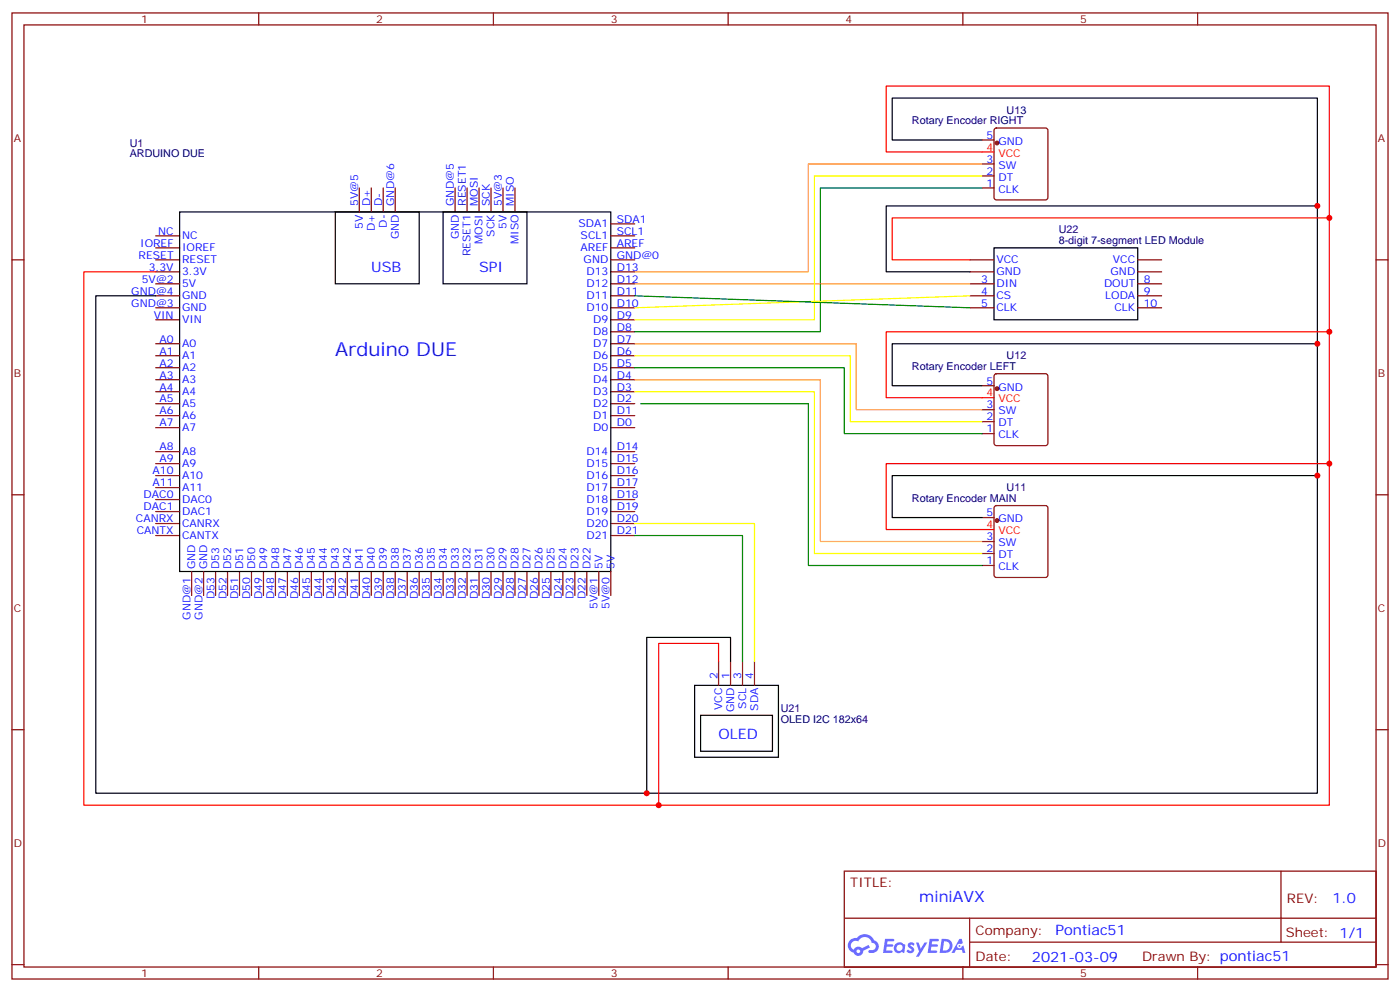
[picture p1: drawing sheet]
<svg xmlns="http://www.w3.org/2000/svg" width="412mm" height="292mm" viewBox="0 0 412 292" stroke-linecap="round" stroke-linejoin="round" font-family="sans-serif">
<g fill="none" stroke="#870000" stroke-width=".35">
<path d="M3.5 3.8h405.4v284.3h-405.4zM7.1 7.3h398.2v277.3h-398.2zM76.2 3.8v3.5M145.3 3.8v3.5M214.5 3.8v3.5M283.6 3.8v3.5M352.8 3.8v3.5M3.5 76.5h3.6M405.3 76.5h3.6M3.5 145.6h3.6M405.3 145.6h3.6M3.5 214.8h3.6"/>
<path d="M405.3 214.8h3.6M248.7 256.4h156.6v28.2h-156.6zM377.3 256.4v20.9M248.7 270.2h156.5M285.6 277.3h119.6M285.6 270.2v14.2M3.5 283.9h3.6M76.2 284.6v3.5M145.3 284.6v3.5M214.5 284.6v3.5M283.6 284.6v3.5M352.8 284.6v3.5"/>
<path d="M405.3 283.9h3.6"/>
</g>
<g fill="#5487ff">
<path d="M267.7 277.6a1.22 1.22 0 0 1 1.7 .2l-.4 .6a.47 .47 0 0 0-.3-.4 .47 .47 0 0 0-.5 .2l.1 .2a1.14 1.14 0 0 1 .8 1.8 1.14 1.14 0 0 1-1.9 0l-.2-.2 .5-.6 .7 .5a.29 .29 0 0 0 .3-.3 .29 .29 0 0 0-.2-.3 1.04 1.04 0 0 1-.6-1.7z"/>
<path d="M260.7 276.3h2.4l.3 .2-.2 .5-1.8 .1-.1 .8h1.5l.3 .4-.3 .4h-1.6l-.2 1.1h1.7l.2 .3-.2 .3-2.6 .1z"/>
<path d="M273.8 276.3h2.4l.3 .2-.1 .5-1.8 .1-.2 .8h1.6l.3 .4-.4 .4h-1.6l-.1 1.1h1.7l.2 .3-.2 .3-2.6 .1z"/>
<path d="M282.6 276.3h.7l.3 1.3-.6 .3a.69 .69 0 0 0-1 .3 .69 .69 0 0 0 .4 .9 .69 .69 0 0 0 .9-.6l.5-.2 .6 2.2h-.8l-.2-.9h-1.8l-.5 .9h-.8z"/>
<path d="M269.8 277.4h.8l.6 1.8 1.1-1.8h.9l-2.6 4.2h-.8l.9-1.5z"/>
<path d="M277.4 276.3l-.6 4.2h1.3a2.11 2.11 0 0 0 2.5-2.1 2.11 2.11 0 0 0-2.5-2.1zM278.1 277.1a1.39 1.39 0 0 1 1.7 1.4 1.39 1.39 0 0 1-1.8 1.3h-.3z"/>
<path d="M263.7 277.9a1.54 1.54 0 0 0-.1 2.2 1.54 1.54 0 0 0 2.2 .1l.6 .3 .3-2.3-.2-.3h-.4a1.49 1.49 0 0 0-2.4 0zM264 278.9a.94 .94 0 0 1 1.8 0 .94 .94 0 0 1-1.8 0z"/>
<path d="M250.4 276.7a2.18 2.18 0 0 0 1.1 3.7 1.44 1.44 0 0 0 1.6 .9 1.44 1.44 0 0 0 1.2-1.4l2-1.1-.5-.7-1.9 1a1.47 1.47 0 0 0-2.4 .4 1.39 1.39 0 0 1-.7-1.9 1.39 1.39 0 0 1 2-.5 2.12 2.12 0 0 1 2.2-1.3 2.12 2.12 0 0 1 1.9 1.7 1.14 1.14 0 0 1 1.1 1.4 1.14 1.14 0 0 1-1.7 .7 .43 .43 0 0 0-.5 .4 .43 .43 0 0 0 .4 .5 1.98 1.98 0 0 0 2.5-1.2 1.98 1.98 0 0 0-1.2-2.6 3.1 3.1 0 0 0-5.3-.6l-.9 .1zM252.3 280a.55 .55 0 0 1 1.1 0 .55 .55 0 0 1-1.1 0z"/>
<circle cx="282.6" cy="278.4" r=".26"/>
</g>
<g fill="none" stroke="#870000" stroke-width=".35">
<path d="M293 37.9l.5-.2h14.5l.5 .2 .2 .5v19.7l-.3 .5-.4 .2h-14.5l-.5-.2-.2-.5v-19.7zM105.8 55.3v7.1M109.4 55.3v7.1M112.9 55.3v7.1M116.4 55.3v7.1M134.1 55.3v7.1M137.6 55.3v7.1M141.1 55.3v7.1M144.6 55.3v7.1M148.2 55.3v7.1M151.7 55.3v7.1M289.3 55.3h3.5"/>
<path d="M289.3 48.3h3.5M289.3 51.8h3.5M289.3 41.2h3.5M45.9 73h7M45.9 76.5h7M45.9 69.4h7M179.9 73h7.1M179.9 76.5h7.1M179.9 69.4h7.1M179.9 65.9h7.1M285.8 76.5h7M335.1 76.5h7.1"/>
<path d="M45.9 94.1h7M45.9 80h7M45.9 90.6h7M45.9 87.1h7M45.9 83.5h7M179.9 94.1h7.1M179.9 80h7.1M179.9 97.6h7.1M179.9 90.6h7.1M179.9 87.1h7.1M179.9 83.5h7.1M285.8 80h7"/>
<path d="M285.8 90.6h7M285.8 87.1h7M285.8 83.5h7M335.1 80h7.1M335.1 90.6h7.1M335.1 87.1h7.1M335.1 83.5h7.1M45.9 118.8h7M45.9 115.3h7M45.9 111.8h7M45.9 108.2h7M45.9 104.7h7"/>
<path d="M45.9 101.2h7M179.9 118.8h7.1M179.9 115.3h7.1M179.9 111.8h7.1M179.9 108.2h7.1M179.9 104.7h7.1M179.9 101.2h7.1M289.3 113.5h3.5M293 110.2l.5-.2h14.5l.5 .2 .2 .5v19.8l-.3 .5-.4 .2h-14.5l-.5-.3-.2-.4v-19.8zM45.9 125.9h7M45.9 122.3h7M45.9 132.9h7"/>
<path d="M45.9 136.5h7M45.9 140h7M179.9 125.9h7.1M179.9 122.3h7.1M179.9 132.9h7.1M179.9 136.5h7.1M179.9 140h7.1M289.3 127.6h3.5M289.3 120.6h3.5M289.3 124.1h3.5M45.9 154.1h7M45.9 157.6h7"/>
<path d="M45.9 143.5h7M45.9 147h7M45.9 150.6h7M179.9 154.1h7.1M179.9 157.6h7.1M179.9 143.5h7.1M179.9 147h7.1M179.9 150.6h7.1M289.3 159.4h3.5M289.3 152.3h3.5M293 149l.5-.2h14.5l.5 .2 .2 .5v19.8l-.3 .5-.4 .2h-14.5l-.5-.3-.2-.4v-19.8zM56.4 168.2v7.1"/>
<path d="M60 168.2v7.1M63.5 168.2v7.1M67 168.2v7.1M70.6 168.2v7.1M74.1 168.2v7.1M77.6 168.2v7.1M81.1 168.2v7.1M84.7 168.2v7.1M88.2 168.2v7.1M91.7 168.2v7.1M95.2 168.2v7.1M98.8 168.2v7.1"/>
<path d="M102.3 168.2v7.1M105.8 168.2v7.1M109.4 168.2v7.1M112.9 168.2v7.1M116.4 168.2v7.1M119.9 168.2v7.1M123.5 168.2v7.1M127 168.2v7.1M130.5 168.2v7.1M134.1 168.2v7.1M137.6 168.2v7.1M141.1 168.2v7.1"/>
<path d="M144.6 168.2v7.1M148.2 168.2v7.1M151.7 168.2v7.1M155.2 168.2v7.1M158.7 168.2v7.1M162.3 168.2v7.1M165.8 168.2v7.1M169.3 168.2v7.1M172.9 168.2v7.1M176.4 168.2v7.1M179.9 168.2v7.1M289.3 166.4h3.5"/>
<path d="M289.3 162.9h3.5M211.7 194.7v7M215.2 194.7v7M218.7 194.7v7M222.2 194.7v7"/>
</g>
<path d="M289.3 41.2h-26.5v-12.3h125.3v204.6h-359.9v-146.4h17.7M52.9 62.4h127v105.8h-127zM98.8 62.4h24.7v21.1h-24.7zM130.5 62.4h24.7v21.1h-24.7zM292.8 73h42.3v21.1h-42.3zM388.1 60.6h-127v19.4h24.7M388.1 101.2h-125.3v12.3h26.5M388.1 140h-125.3v12.3h26.5M215.2 194.7v-7.1h-24.7v45.9M204.6 201.7h24.7v21.2h-24.7zM206.4 210.5h21.1v10.6h-21.1z" fill="none" stroke="#000" stroke-width=".35"/>
<g fill="#870000" stroke="#870000" stroke-width=".35">
<circle cx="293.7" cy="153.2" r=".53"/>
<circle cx="293.7" cy="114.4" r=".53"/>
<circle cx="293.7" cy="42.1" r=".53"/>
</g>
<path d="M292.8 44.7h-31.7v-19.4h130.5v211.7h-366.9v-157h21.2M391.6 64.1h-128.8v12.4h23M391.6 97.6h-130.5v19.5h31.7M391.6 136.5h-130.5v19.4h31.7M211.7 194.7v-5.3h-17.7v47.6" fill="none" stroke="#f00" stroke-width=".35"/>
<path d="M289.3 55.3h-47.6v42.3h-54.7M187 87.1l98.8 3.5M187 108.2h61.7v19.4h40.6M188.7 118.8h49.4v47.6h51.2M187 157.6h31.7v37.1" fill="none" stroke="#008700" stroke-width=".35"/>
<path d="M289.3 51.8h-49.4v42.3h-52.9M285.8 87.1l-98.8 3.5M187 115.3h52.9v47.6h49.4M187 104.7h63.5v19.4h38.8M187 154.1h35.2v40.6" fill="none" stroke="#ff0" stroke-width=".35"/>
<path d="M289.3 48.3h-51.2v31.7h-51.1M187 83.5h98.8M187 111.8h54.7v47.6h47.6M187 101.2h65.2v19.4h37.1" fill="none" stroke="#f90" stroke-width=".35"/>
<g fill="#c00">
<circle cx="391.6" cy="64.1" r=".88"/>
<circle cx="388.1" cy="60.6" r=".88"/>
<circle cx="388.1" cy="101.2" r=".88"/>
<circle cx="391.6" cy="97.6" r=".88"/>
<circle cx="391.6" cy="136.5" r=".88"/>
<circle cx="388.1" cy="140" r=".88"/>
<circle cx="194" cy="237" r=".88"/>
<circle cx="190.5" cy="233.5" r=".88"/>
</g>
<text font-size="5.6" fill="#00f" x="98.8" y="104.7">Arduino DUE</text>
<text font-size="4.6" fill="#00f" x="270.8" y="265.4">miniAVX</text>
<g font-size="4.2" fill="#00f">
<text x="109.4" y="80">USB</text>
<text x="141.1" y="80">SPI</text>
<text x="211.7" y="217.6">OLED</text>
<text x="392.5" y="265.7">1.0</text>
<text x="310.9" y="275.2">Pontiac51</text>
<text x="304" y="283">2021-03-09</text>
</g>
<g font-size="3.9" fill="#800">
<text x="250.5" y="261">TITLE:</text>
<text x="379.1" y="265.7">REV:</text>
<text x="287.4" y="275.2">Company:</text>
<text x="378.7" y="275.8">Sheet: 1/1</text>
<text x="287.4" y="282.9">Date:</text>
<text x="336.4" y="282.9">Drawn By: pontiac51</text>
</g>
<g font-size="3.2" fill="#800">
<text x="41.6" y="6.8">1</text>
<text x="110.8" y="6.8">2</text>
<text x="179.9" y="6.8">3</text>
<text x="249.1" y="6.8">4</text>
<text x="318.2" y="6.8">5</text>
<text x="4.1" y="41.9">A</text>
<text x="405.9" y="41.9">A</text>
<text x="4.1" y="111.1">B</text>
<text x="405.9" y="111.1">B</text>
<text x="4.1" y="180.2">C</text>
<text x="405.9" y="180.2">C</text>
<text x="4.1" y="249.3">D</text>
<text x="405.9" y="249.3">D</text>
<text x="41.6" y="287.6">1</text>
<text x="110.8" y="287.6">2</text>
<text x="179.9" y="287.6">3</text>
<text x="249.1" y="287.6">4</text>
<text x="318.2" y="287.6">5</text>
</g>
<g font-size="3.2" fill="#000080">
<text x="296.5" y="33.4">U13</text>
<text x="268.6" y="36.6">Rotary Encoder RIGHT</text>
<text x="38.2" y="46.3">ARDUINO DUE</text>
<text x="38.2" y="43.4">U1</text>
<text x="311.9" y="71.9">8-digit 7-segment LED Module</text>
<text x="311.9" y="68.7">U22</text>
<text x="296.5" y="105.8">U12</text>
<text x="268.6" y="108.9">Rotary Encoder LEFT</text>
<text x="268.6" y="147.7">Rotary Encoder MAIN</text>
<text x="296.5" y="144.6">U11</text>
<text x="230" y="209.5">U21</text>
<text x="230" y="212.7">OLED I2C 182x64</text>
</g>
<g font-size="3.2" fill="#00f">
<text x="290.6" y="40.9">5</text>
<text x="290.6" y="47.9">3</text>
<text x="294.1" y="42.6">GND</text>
<text x="290.6" y="51.4">2</text>
<text x="294.1" y="49.7">SW</text>
<text x="294.1" y="53.2">DT</text>
<text x="290.6" y="55">1</text>
<text x="294.1" y="56.7">CLK</text>
<text x="105.5" y="60.6" transform="rotate(-90 105.5 60.6)">5V@5</text>
<text x="109" y="60.6" transform="rotate(-90 109 60.6)">D+</text>
<text x="112.5" y="60.6" transform="rotate(-90 112.5 60.6)">D-</text>
<text x="116.1" y="60.6" transform="rotate(-90 116.1 60.6)">GND@6</text>
<text x="133.7" y="60.6" transform="rotate(-90 133.7 60.6)">GND@5</text>
<text x="137.2" y="60.6" transform="rotate(-90 137.2 60.6)">RESET1</text>
<text x="140.8" y="60.6" transform="rotate(-90 140.8 60.6)">MOSI</text>
<text x="144.3" y="60.6" transform="rotate(-90 144.3 60.6)">SCK</text>
<text x="147.8" y="60.6" transform="rotate(-90 147.8 60.6)">5V@3</text>
<text x="151.3" y="60.6" transform="rotate(-90 151.3 60.6)">MISO</text>
<text x="181.7" y="65.5">SDA1</text>
<text x="46.6" y="69.1">NC</text>
<text x="53.6" y="70.5">NC</text>
<text x="106.9" y="67.3" transform="rotate(-90 106.9 67.3)">5V</text>
<text x="110.4" y="68.1" transform="rotate(-90 110.4 68.1)">D+</text>
<text x="113.9" y="67" transform="rotate(-90 113.9 67)">D-</text>
<text x="117.5" y="70.4" transform="rotate(-90 117.5 70.4)">GND</text>
<text x="135.1" y="70.4" transform="rotate(-90 135.1 70.4)">GND</text>
<text x="142.2" y="71.8" transform="rotate(-90 142.2 71.8)">MOSI</text>
<text x="145.7" y="69.7" transform="rotate(-90 145.7 69.7)">SCK</text>
<text x="149.2" y="67.3" transform="rotate(-90 149.2 67.3)">5V</text>
<text x="152.8" y="71.8" transform="rotate(-90 152.8 71.8)">MISO</text>
<text x="170.4" y="67">SDA1</text>
<text x="171" y="70.5">SCL1</text>
<text x="181.7" y="69.1">SCL1</text>
<text x="40.8" y="76.1">RESET</text>
<text x="41.3" y="72.6">IOREF</text>
<text x="53.6" y="74">IOREF</text>
<text x="53.6" y="77.5">RESET</text>
<text x="138.6" y="75.4" transform="rotate(-90 138.6 75.4)">RESET1</text>
<text x="171" y="74">AREF</text>
<text x="171.9" y="77.5">GND</text>
<text x="181.7" y="72.6">AREF</text>
<text x="181.7" y="76.1">GND@0</text>
<text x="293.5" y="77.5">VCC</text>
<text x="327.8" y="77.5">VCC</text>
<text x="41.8" y="83.2">5V@2</text>
<text x="43.8" y="79.7">3.3V</text>
<text x="53.6" y="81.1">3.3V</text>
<text x="172.7" y="81.1">D13</text>
<text x="181.7" y="83.2">D12</text>
<text x="181.7" y="79.7">D13</text>
<text x="289" y="83.2">3</text>
<text x="293.5" y="81.1">GND</text>
<text x="327.2" y="81.1">GND</text>
<text x="336.9" y="83.2">8</text>
<text x="38.7" y="86.7">GND@4</text>
<text x="53.6" y="84.6">5V</text>
<text x="53.6" y="88.1">GND</text>
<text x="172.7" y="88.1">D11</text>
<text x="172.7" y="84.6">D12</text>
<text x="181.7" y="86.7">D11</text>
<text x="289" y="86.7">4</text>
<text x="293.5" y="84.6">DIN</text>
<text x="293.5" y="88.1">CS</text>
<text x="325.2" y="84.6">DOUT</text>
<text x="325.6" y="88.1">LODA</text>
<text x="336.9" y="86.7">9</text>
<text x="38.7" y="90.2">GND@3</text>
<text x="45.3" y="93.8">VIN</text>
<text x="53.6" y="95.2">VIN</text>
<text x="53.6" y="91.7">GND</text>
<text x="172.7" y="91.7">D10</text>
<text x="174.8" y="95.2">D9</text>
<text x="181.7" y="93.8">D9</text>
<text x="181.7" y="90.2">D10</text>
<text x="289" y="90.2">5</text>
<text x="293.5" y="91.7">CLK</text>
<text x="328.3" y="91.7">CLK</text>
<text x="336.9" y="90.2">10</text>
<text x="47" y="100.8">A0</text>
<text x="174.8" y="98.7">D8</text>
<text x="181.7" y="100.8">D7</text>
<text x="181.7" y="97.3">D8</text>
<text x="47" y="107.9">A2</text>
<text x="47" y="104.4">A1</text>
<text x="53.6" y="105.8">A1</text>
<text x="53.6" y="102.2">A0</text>
<text x="174.8" y="105.8">D6</text>
<text x="174.8" y="102.2">D7</text>
<text x="181.7" y="107.9">D5</text>
<text x="181.7" y="104.4">D6</text>
<text x="47" y="111.4">A3</text>
<text x="53.6" y="112.8">A3</text>
<text x="53.6" y="109.3">A2</text>
<text x="174.8" y="112.8">D4</text>
<text x="174.8" y="109.3">D5</text>
<text x="181.7" y="111.4">D4</text>
<text x="290.6" y="113.2">5</text>
<text x="47" y="118.5">A5</text>
<text x="47" y="114.9">A4</text>
<text x="53.6" y="119.9">A5</text>
<text x="53.6" y="116.3">A4</text>
<text x="174.8" y="119.9">D2</text>
<text x="174.8" y="116.3">D3</text>
<text x="181.7" y="118.5">D2</text>
<text x="181.7" y="114.9">D3</text>
<text x="294.1" y="114.9">GND</text>
<text x="47" y="122">A6</text>
<text x="47" y="125.5">A7</text>
<text x="53.6" y="123.4">A6</text>
<text x="174.8" y="123.4">D1</text>
<text x="181.7" y="125.5">D0</text>
<text x="181.7" y="122">D1</text>
<text x="290.6" y="120.2">3</text>
<text x="290.6" y="123.8">2</text>
<text x="294.1" y="122">SW</text>
<text x="294.1" y="125.5">DT</text>
<text x="53.6" y="126.9">A7</text>
<text x="174.8" y="126.9">D0</text>
<text x="290.6" y="127.3">1</text>
<text x="294.1" y="129">CLK</text>
<text x="47" y="136.1">A9</text>
<text x="47" y="132.6">A8</text>
<text x="53.6" y="137.5">A9</text>
<text x="53.6" y="134">A8</text>
<text x="172.7" y="134">D14</text>
<text x="172.7" y="137.5">D15</text>
<text x="181.7" y="132.6">D14</text>
<text x="181.7" y="136.1">D15</text>
<text x="45" y="143.2">A11</text>
<text x="45" y="139.6">A10</text>
<text x="53.6" y="141">A10</text>
<text x="172.7" y="141">D16</text>
<text x="181.7" y="139.6">D16</text>
<text x="181.7" y="143.2">D17</text>
<text x="42.3" y="146.7">DAC0</text>
<text x="53.6" y="148.1">DAC0</text>
<text x="53.6" y="144.6">A11</text>
<text x="172.7" y="144.6">D17</text>
<text x="172.7" y="148.1">D18</text>
<text x="181.7" y="146.7">D18</text>
<text x="40" y="153.7">CANRX</text>
<text x="42.3" y="150.2">DAC1</text>
<text x="53.6" y="155.2">CANRX</text>
<text x="53.6" y="151.6">DAC1</text>
<text x="172.7" y="151.6">D19</text>
<text x="172.7" y="155.2">D20</text>
<text x="181.7" y="150.2">D19</text>
<text x="181.7" y="153.7">D20</text>
<text x="290.6" y="152">5</text>
<text x="294.1" y="153.7">GND</text>
<text x="40.3" y="157.3">CANTX</text>
<text x="53.6" y="158.7">CANTX</text>
<text x="172.7" y="158.7">D21</text>
<text x="181.7" y="157.3">D21</text>
<text x="290.6" y="159">3</text>
<text x="294.1" y="160.8">SW</text>
<text x="57.5" y="167.5" transform="rotate(-90 57.5 167.5)">GND</text>
<text x="61" y="167.5" transform="rotate(-90 61 167.5)">GND</text>
<text x="64.6" y="167.5" transform="rotate(-90 64.6 167.5)">D53</text>
<text x="68.1" y="167.5" transform="rotate(-90 68.1 167.5)">D52</text>
<text x="71.6" y="167.5" transform="rotate(-90 71.6 167.5)">D51</text>
<text x="75.1" y="167.5" transform="rotate(-90 75.1 167.5)">D50</text>
<text x="78.7" y="167.5" transform="rotate(-90 78.7 167.5)">D49</text>
<text x="82.2" y="167.5" transform="rotate(-90 82.2 167.5)">D48</text>
<text x="85.7" y="167.5" transform="rotate(-90 85.7 167.5)">D47</text>
<text x="89.3" y="167.5" transform="rotate(-90 89.3 167.5)">D46</text>
<text x="92.8" y="167.5" transform="rotate(-90 92.8 167.5)">D45</text>
<text x="96.3" y="167.5" transform="rotate(-90 96.3 167.5)">D44</text>
<text x="99.8" y="167.5" transform="rotate(-90 99.8 167.5)">D43</text>
<text x="103.4" y="167.5" transform="rotate(-90 103.4 167.5)">D42</text>
<text x="106.9" y="167.5" transform="rotate(-90 106.9 167.5)">D41</text>
<text x="110.4" y="167.5" transform="rotate(-90 110.4 167.5)">D40</text>
<text x="113.9" y="167.5" transform="rotate(-90 113.9 167.5)">D39</text>
<text x="117.5" y="167.5" transform="rotate(-90 117.5 167.5)">D38</text>
<text x="121" y="167.5" transform="rotate(-90 121 167.5)">D37</text>
<text x="124.5" y="167.5" transform="rotate(-90 124.5 167.5)">D36</text>
<text x="128.1" y="167.5" transform="rotate(-90 128.1 167.5)">D35</text>
<text x="131.6" y="167.5" transform="rotate(-90 131.6 167.5)">D34</text>
<text x="135.1" y="167.5" transform="rotate(-90 135.1 167.5)">D33</text>
<text x="138.6" y="167.5" transform="rotate(-90 138.6 167.5)">D32</text>
<text x="142.2" y="167.5" transform="rotate(-90 142.2 167.5)">D31</text>
<text x="145.7" y="167.5" transform="rotate(-90 145.7 167.5)">D30</text>
<text x="149.2" y="167.5" transform="rotate(-90 149.2 167.5)">D29</text>
<text x="152.8" y="167.5" transform="rotate(-90 152.8 167.5)">D28</text>
<text x="156.3" y="167.5" transform="rotate(-90 156.3 167.5)">D27</text>
<text x="159.8" y="167.5" transform="rotate(-90 159.8 167.5)">D26</text>
<text x="163.3" y="167.5" transform="rotate(-90 163.3 167.5)">D25</text>
<text x="166.9" y="167.5" transform="rotate(-90 166.9 167.5)">D24</text>
<text x="170.4" y="167.5" transform="rotate(-90 170.4 167.5)">D23</text>
<text x="173.9" y="167.5" transform="rotate(-90 173.9 167.5)">D22</text>
<text x="177.4" y="167.5" transform="rotate(-90 177.4 167.5)">5V</text>
<text x="181" y="167.5" transform="rotate(-90 181 167.5)">5V</text>
<text x="290.6" y="166.1">1</text>
<text x="290.6" y="162.6">2</text>
<text x="294.1" y="167.9">CLK</text>
<text x="294.1" y="164.3">DT</text>
<text x="63.1" y="176.4" transform="rotate(-90 63.1 176.4)">D53</text>
<text x="66.7" y="176.4" transform="rotate(-90 66.7 176.4)">D52</text>
<text x="70.2" y="176.4" transform="rotate(-90 70.2 176.4)">D51</text>
<text x="73.7" y="176.4" transform="rotate(-90 73.7 176.4)">D50</text>
<text x="77.3" y="176.4" transform="rotate(-90 77.3 176.4)">D49</text>
<text x="80.8" y="176.4" transform="rotate(-90 80.8 176.4)">D48</text>
<text x="84.3" y="176.4" transform="rotate(-90 84.3 176.4)">D47</text>
<text x="87.8" y="176.4" transform="rotate(-90 87.8 176.4)">D46</text>
<text x="91.4" y="176.4" transform="rotate(-90 91.4 176.4)">D45</text>
<text x="94.9" y="176.4" transform="rotate(-90 94.9 176.4)">D44</text>
<text x="98.4" y="176.4" transform="rotate(-90 98.4 176.4)">D43</text>
<text x="102" y="176.4" transform="rotate(-90 102 176.4)">D42</text>
<text x="105.5" y="176.4" transform="rotate(-90 105.5 176.4)">D41</text>
<text x="109" y="176.4" transform="rotate(-90 109 176.4)">D40</text>
<text x="112.5" y="176.4" transform="rotate(-90 112.5 176.4)">D39</text>
<text x="116.1" y="176.4" transform="rotate(-90 116.1 176.4)">D38</text>
<text x="119.6" y="176.4" transform="rotate(-90 119.6 176.4)">D37</text>
<text x="123.1" y="176.4" transform="rotate(-90 123.1 176.4)">D36</text>
<text x="126.6" y="176.4" transform="rotate(-90 126.6 176.4)">D35</text>
<text x="130.2" y="176.4" transform="rotate(-90 130.2 176.4)">D34</text>
<text x="133.7" y="176.4" transform="rotate(-90 133.7 176.4)">D33</text>
<text x="137.2" y="176.4" transform="rotate(-90 137.2 176.4)">D32</text>
<text x="140.8" y="176.4" transform="rotate(-90 140.8 176.4)">D31</text>
<text x="144.3" y="176.4" transform="rotate(-90 144.3 176.4)">D30</text>
<text x="147.8" y="176.4" transform="rotate(-90 147.8 176.4)">D29</text>
<text x="151.3" y="176.4" transform="rotate(-90 151.3 176.4)">D28</text>
<text x="154.9" y="176.4" transform="rotate(-90 154.9 176.4)">D27</text>
<text x="158.4" y="176.4" transform="rotate(-90 158.4 176.4)">D26</text>
<text x="161.9" y="176.4" transform="rotate(-90 161.9 176.4)">D25</text>
<text x="165.5" y="176.4" transform="rotate(-90 165.5 176.4)">D24</text>
<text x="169" y="176.4" transform="rotate(-90 169 176.4)">D23</text>
<text x="172.5" y="176.4" transform="rotate(-90 172.5 176.4)">D22</text>
<text x="176" y="179.3" transform="rotate(-90 176 179.3)">5V@1</text>
<text x="179.6" y="179.3" transform="rotate(-90 179.6 179.3)">5V@0</text>
<text x="56.1" y="182.4" transform="rotate(-90 56.1 182.4)">GND@1</text>
<text x="59.6" y="182.4" transform="rotate(-90 59.6 182.4)">GND@2</text>
<text x="211.3" y="200" transform="rotate(-90 211.3 200)">2</text>
<text x="214.8" y="200" transform="rotate(-90 214.8 200)">1</text>
<text x="218.4" y="200" transform="rotate(-90 218.4 200)">3</text>
<text x="221.9" y="200" transform="rotate(-90 221.9 200)">4</text>
<text x="212.7" y="209" transform="rotate(-90 212.7 209)">VCC</text>
<text x="216.3" y="209.7" transform="rotate(-90 216.3 209.7)">GND</text>
<text x="219.8" y="208.6" transform="rotate(-90 219.8 208.6)">SCL</text>
<text x="223.3" y="209.2" transform="rotate(-90 223.3 209.2)">SDA</text>
</g>
<g font-size="3.2" fill="#f00">
<text x="290.6" y="44.4">4</text>
<text x="294.1" y="46.1">VCC</text>
<text x="290.6" y="116.7">4</text>
<text x="294.1" y="118.5">VCC</text>
<text x="290.6" y="155.5">4</text>
<text x="294.1" y="157.3">VCC</text>
</g>
</svg>
